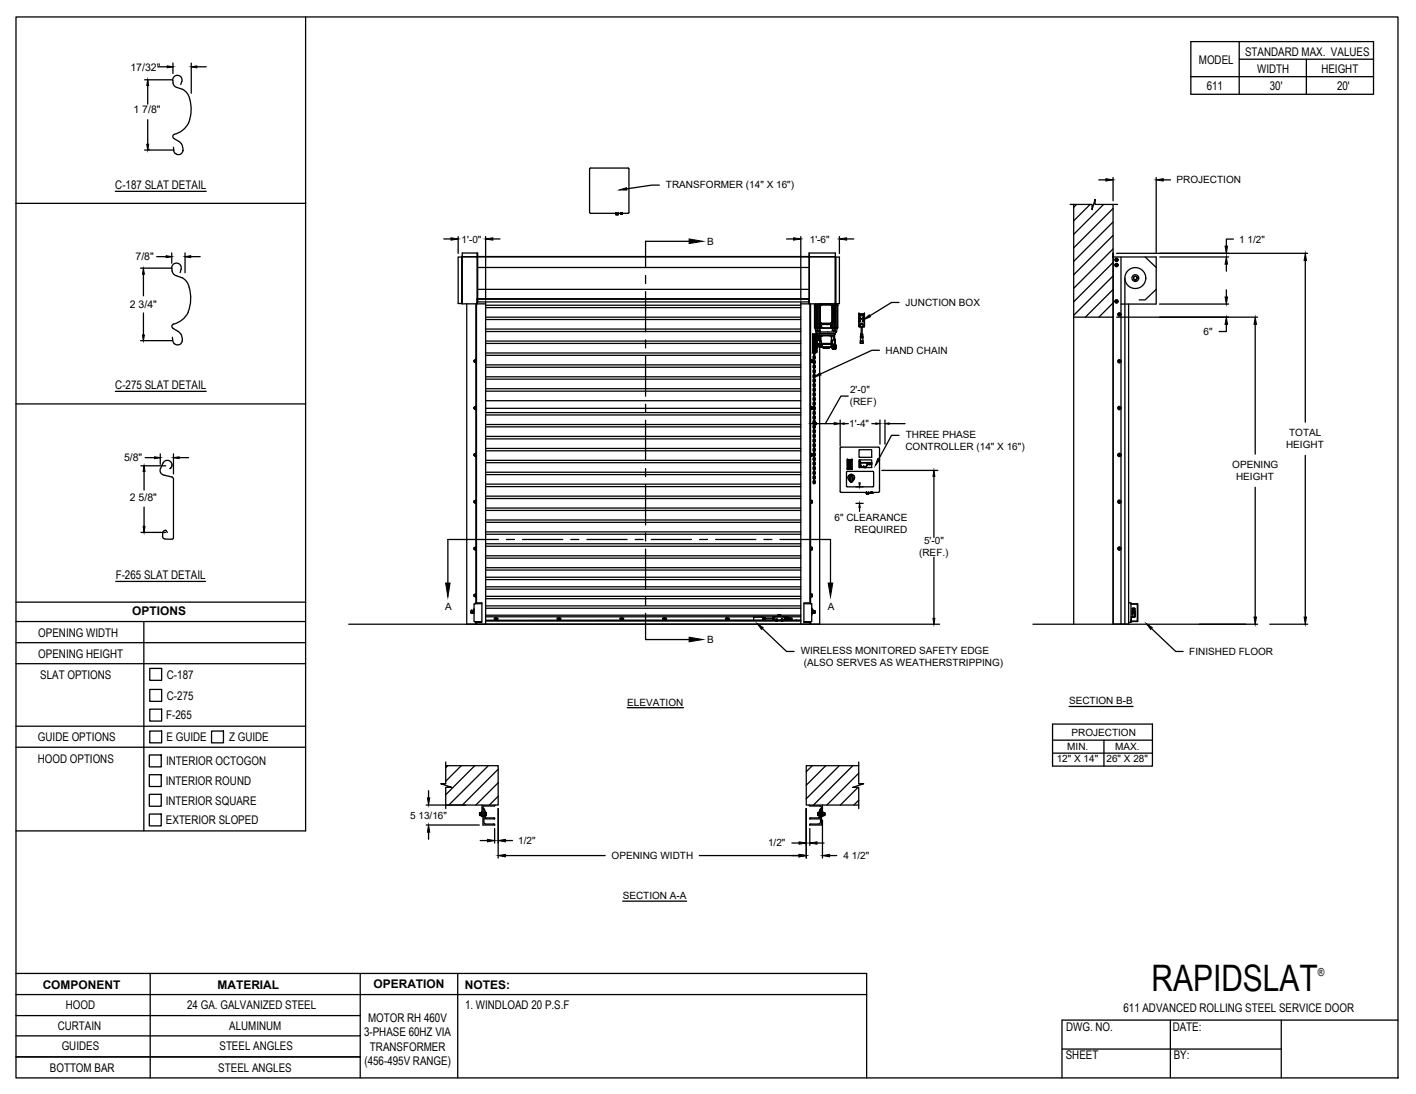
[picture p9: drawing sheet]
<svg xmlns="http://www.w3.org/2000/svg" width="279mm" height="216mm" viewBox="0 0 279 216" stroke-linecap="round" stroke-linejoin="round" font-family="sans-serif">
<!-- layer: MOTOR RH -->
<g fill="none" stroke="#000" stroke-width=".25">
<path d="M216.1 39.4h-.1M91.1 50.7v9.2M91.2 50.7h73.6M91.2 50.7v9.3M91.2 59.9l4.6 .1M91.2 50.7h.1M91.2 59.9v-10h2.9v10.1M91.2 50.7h-.8v9.2h.8M91.2 50.7h2.7M92.1 60v63.2M93.9 60v59M94 50.7h.1"/>
<path d="M94 60v59M94.1 59.1v.7M94.1 58.9h65.6M94.2 59.4h.1M94.2 59.2h.1M94.2 59.6h.1M94.2 58.9v1.1M94.3 50.7h-.4M94.3 49.9v9.7h65.3M94.3 59.1h65.3M94.3 50.6h65.3M94.3 52.8h65.3"/>
<path d="M94.3 57.1h65.3M95.8 59.6v63.6M116.3 41.9l.1-8.7h7.5l.2 .1v8.6M116.3 41.9l.2 .2h7.4l.2-.2M121.5 42.3h.1M121.5 42.2h.1M121.5 42.3h.5M121.5 42.1v.3h.5v-.3M121.5 42.2h.5M122 42.3h.1M122 42.2h.1M122 42.3h-.5h.5"/>
<path d="M122 42.2h-.5h.5M122.5 42.2h.1M122.5 42.2h.2M122.5 42.1v.2h.2v-.2M122.7 42.2h.1M122.7 42.2h-.2h.2M158 60h1.7M158 59.6v63.6M159.6 59.7h.1M159.6 50.7h.3M159.6 49.9v10.1M159.6 59.2h.1"/>
<path d="M159.6 59.3h.1M159.6 59.5h.1M159.7 59.8h.1M159.7 59.1h.1M159.7 59.1v.7M159.7 50.7v9.3h5.1M159.7 50.7v-.8h5.1v10.1M159.8 50.7h.1M159.8 60v59M159.9 60v59.1M159.9 50.7h4.9M160.9 60l-.1 .2"/>
<path d="M161.2 60v.2h.2l-.1 4.6h-.5M161.4 60v.2h.3M161.7 60v63.2M161.8 60h.1M161.9 60l-.3 .2M161.9 60h2.2M161.9 60h.1M163 60h.1M163.6 60h.1M164.1 60l.2 .2M164.3 60h.1M164.6 60v.2"/>
<path d="M164.8 60h.1M164.8 60v.2h-.5M164.9 59.9h.1M164.9 50.7h.7v9.2h-.8zM164.9 50.7v9.2M165.1 59.9l.1 .3M211.2 40.3h4.3v1.1l.6-2v.9h4.4M211.9 40.3v82.9M212.4 40.3l-.5 .6M215.1 40.3l-3.2 3.3M217.8 40.3l-5.9 5.9M219.6 50h.1"/>
<path d="M219.6 53.5h.1M219.6 50.8h.1M219.6 41.1l-7.7 7.8M219.6 43.8l-7.7 7.8M219.6 46.5l-7.7 7.7M219.6 49.1l-7.7 7.8M219.6 51.8l-7.7 7.8M219.6 54.5l-7.7 7.7M219.6 57.1l-5.4 5.5M219.6 59.8l-2.8 2.8M219.6 40.3v82.9M219.6 50.7h.1"/>
<path d="M219.7 50.7l-.1-.7v.8M219.7 50v.7M220.3 52.1l.2 .1zM220.3 52.5l.2-.1zM220.3 52.1l-.2 .1v.2l.2 .1M220.3 51.1l.2 .1zM220.3 51.5l.2-.1zM220.3 51.1l-.2 .1v.2l.2 .1M220.3 59.3l.2 .1zM220.3 59.7l.2-.1zM220.3 59.3l-.2 .1v.2l.2 .1M220.4 59.3l-.3 .1 .1 .3 .3-.1-.1-.3"/>
<path d="M220.4 52.1l-.3 .1 .1 .3 .3-.1-.1-.2M220.4 59.3h.1M220.4 51.1h.1M220.4 51.1l.1 .3-.3 .1-.1-.3 .3-.1M220.5 52.2h.1M220.5 52.2v.2v-.1M220.5 52.4h.1M220.5 51.2h.1M220.5 51.2v.2v-.1M220.5 51.4h.1M220.5 59.4h.1M220.5 59.4v.2v-.1"/>
<path d="M220.5 59.6h.1M221.2 50.7v72.4M222 54.9v68.3M224 55.2l.2-.1v.2l-.2 .1zM224.3 54.8a.35 .35 0 0 0-.6-.1 .35 .35 0 0 0 .3 .5M224.4 54.9l-.2 .3a.37 .37 0 0 0 .1-.6 .37 .37 0 0 0-.6 .1 .37 .37 0 0 0 .3 .5M224.4 54.8h.1M224.4 54.8v.1M224.4 54.9h.1M226 50.7l2.1 2.1M228.1 57.1l-2.1 2.1h-1.2M93.6 71.4h.1"/>
<path d="M93.6 71.5h.1M93.6 71v.5M93.8 71.4l-.2 .1M93.8 71.1h-.2v.3M93.8 71l.1 .1M93.9 71.4h.1M93.9 71.1l-.1 .4h-.2M93.9 71.1l-.3-.1v.4M93.9 71h.1M93.9 71.5h-.1M93.9 71.6h.1M95.8 62.6h62.2"/>
<path d="M95.8 79.1h62.2M95.8 76.7h62.2M95.8 77.2h62.2M95.8 74.4h62.2M95.8 74.8h62.2M95.8 72h62.2M95.8 72.5h62.2M95.8 69.7h62.2M95.8 70.1h62.2M95.8 67.3h62.2M95.8 67.8h62.2M95.8 64.9h62.2"/>
<path d="M95.8 65.4h62.2M95.8 63.1h62.2M95.8 60.2h62.2M95.8 60.7h62.2M159.9 71v.5M160 71.5h.1M160 69.7h-.1M160 71.4h.2v.1h-.2zM160 71.1v.3M160 71h.1M160.2 71h.1M160.2 71.1l.1 .3"/>
<path d="M160.2 71.1h-.2h.3M160.2 71v.5M160.3 71.1v.1M160.3 71.1v.3M160.3 71.4h.1M160.4 66h.1M160.4 67.8v1.7M160.4 66v1.8M160.4 67.8h.1M160.4 67.3v.3M160.4 68v-.2v.4M160.4 67.5v.3"/>
<path d="M160.4 66v3.5M160.4 66v3.4M160.4 67.9l.2 .2M160.4 67l.2 .2M160.4 72.5l.2 .2M160.4 73.4l.2 .2M160.4 79.8l.2 .2 .2-.2M160.4 69.4v.1M160.4 69.4h.1M160.4 66.1l.2 .4M160.4 66.1h.1M160.4 69.5l.2 .4"/>
<path d="M160.4 71.3l.2 .5M160.4 78.6l.2 .5M160.5 67.9l.1 .1M160.5 67h.1M160.5 72.5l.1 .1M160.5 73.4l.1 .1M160.5 79.8l.1 .1M160.5 69.3h.1M160.6 71.3v.4M160.6 78.6v.4M160.6 69.6h.2M160.6 66.5l-.2 .5"/>
<path d="M160.6 70.3v.4M160.6 69.4v.4M160.6 68.5v.4M160.6 67.5v.4M160.6 66.6v.4M160.6 71.2l-.1 .1M160.6 72.1v.4M160.6 73.1v.3M160.6 74v.4M160.6 74.9v.4M160.6 75.8v.4M160.6 76.7v.4"/>
<path d="M160.6 77.6v.4M160.6 78.5l-.1 .1M160.6 79.4v.4M160.6 68.4l-.2 .2 .2 .5M160.6 70.2l-.2 .5 .2 .2M160.6 69.3l-.2 .2M160.6 67.4l-.2 .5M160.6 71.1l-.2 .2M160.6 72l-.2 .5M160.6 72.9l-.2 .5M160.6 73.9l-.2 .4 .2 .2M160.6 74.8l-.2 .4 .2 .2"/>
<path d="M160.6 75.7l-.2 .4 .2 .2M160.6 76.6l-.2 .5 .2 .2M160.6 77.5l-.2 .5 .2 .2M160.6 78.4l-.2 .2M160.6 79.3l-.2 .5M160.6 69.8h.1M160.6 67h.1M160.6 66.4h.1M160.6 71.6h.1M160.6 74l.2 .1-.1 .3M160.6 78.9h.1M160.6 79.8h.1"/>
<path d="M160.6 69.1h.1M160.6 66.5h.1M160.6 69.1l-.1 .2M160.6 68.8l.1 .1-.1 .6zM160.6 67.9h.1l-.1 .7zM160.6 70.6l.1 .1-.1 .6zM160.6 72.5h.1l-.1 .7zM160.6 74.3l.1 .1-.1 .6zM160.6 75.2l.1 .1-.1 .6zM160.6 76.1l.1 .1-.1 .6zM160.6 77l.1 .1-.1 .6zM160.6 78h.1l-.1 .6z"/>
<path d="M160.6 66.4v.3l.1-.3M160.6 71.6v.6l.1-.6M160.6 74v-.6l.1 .6M160.6 78.9v.6l.1-.6M160.7 68.6v.2M160.7 66.7v.3M160.7 67.6v.3M160.7 68.4l.2 .2-.2 .5M160.7 70.2l.2 .2-.2 .5M160.7 69.3l.2 .4-.2 .2M160.7 67.4l.2 .5M160.7 66.5l.2 .5"/>
<path d="M160.7 71.1l.1 .2M160.7 72l.2 .5M160.7 72.9l.2 .5M160.7 73.9l.2 .2-.2 .4M160.7 74.8l.2 .2-.2 .4M160.7 75.7l.2 .2-.2 .4M160.7 76.6l.2 .2-.2 .5M160.7 77.5l.2 .2-.2 .5M160.7 78.4l.1 .2M160.7 79.3l.2 .5M160.7 70.3v.4M160.7 69.4l-.1 1v-.6"/>
<path d="M160.7 68.5v.4M160.7 67.5l.1 .4M160.7 66.6l.1 .4M160.7 71.2v.1M160.7 72.1l.1 .4M160.7 73.1l.1 .3M160.7 74.9v.4M160.7 75.8v.4M160.7 76.7v.4M160.7 77.6v.4M160.7 78.5v.1M160.7 79.4l.1 .4"/>
<path d="M160.7 66.5h.1M160.7 60.3h.2M160.7 60.3h.1M160.7 69h.1M160.7 67.9v.1M160.7 67l-.1 .6v-.6M160.7 72.5v.1M160.7 73.4v.1M160.7 79.8l-.1 .7v-.7M160.7 69.1h.1M160.7 69.1l.1 .2M160.8 69.3h.1"/>
<path d="M160.8 71.3l-.1 .4M160.8 78.6l-.1 .4M160.8 60.3v4.4M160.8 67.9l-.1 .2M160.8 67l-.1 .2M160.8 72.5l-.1 .2M160.8 73.4l-.1 .2M160.8 60.2h.4M160.8 60.2v4.6M160.8 64.8l.2 .7M160.9 69.4h.1M160.9 66.1h.1"/>
<path d="M160.9 66.1l-.2 .4M160.9 71.3l-.2 .5M160.9 78.6l-.2 .5M160.9 68.1h.1M160.9 68.3h.1M160.9 69.2h.1M160.9 60.3h.1M160.9 69.6h.2M160.9 66.1v3.3M161 66.1v3.2M161 65.5h4.1M161 66.1v.2"/>
<path d="M161 66.2v.1M161 66.1l.1 .2M161 66.2v1.6M161 67.8v1.5M161 66.2h.1M161 67.8h.1M161 65.5l.2 .3M161 66.6h.1M161 68.9h.1M161 67.6h.1M161 68.1h.1M161 66.2v.4"/>
<path d="M161 68.9v.4M161 66.3l-.1-.2v3.3M161 66.3h.1M161 66.3v3M161 69.3h.1M161 69.2v.2M161 66.2v3M161 67.9v.1M161 67.2v-.1v.2M161 68.5v.3v-.2M161 66.9v-.3v.3M161 69.3l-.1 .1"/>
<path d="M161 68.8v.1M161 68.6v.3M161 69.2l.1 .2h-.1M161.1 66.3h.1v2.9h-.1zM161.1 68.1l-.1 1.1M161.1 67.8l-.1 1.4M161.1 67.4l-.1-1.1 .1 1.5M161.1 65.9l.1 .4M161.1 65.9l-.7 .1M161.1 65.9l.1 .3M161.1 60.3v4.4M161.2 64.8h.5h-.3v.5h-.2z"/>
<path d="M161.2 69.2l-.1 .4M161.2 69.3l-.1 .3M161.2 66.7h.1M161.2 68.7h.1M161.2 68.4h.1M161.2 67.1v1.3M161.2 67.1h.1M161.2 67l.1 1.5M161.2 68.5h.8M161.2 66.7v.4M161.2 68.4v.3M161.2 65.8h3.6"/>
<path d="M161.2 65.8v.1h3.6v-.1M161.2 65.3h.1M161.3 68.3h.1M161.3 67.2h.1M161.3 65.3h.2M161.3 65.3h.1M161.3 67.1v1.1M161.3 67.1l.6 .1M161.3 67.1h.1M161.3 60.3h-.6v4.4h.6M161.3 68h.8M161.3 68.1h.1"/>
<path d="M161.3 65.9v1M161.4 65.3v.1M161.4 68.1h.1M161.4 68.2h.1M161.4 68.2l-.1 .3M161.4 68.1v.1M161.4 66.3h.5M161.4 60.3v4.4M161.4 68.2h.7M161.4 68.2l.1 .1M161.4 68.2h-.1M161.4 68.1l.1 .2"/>
<path d="M161.5 68h-.1v.1M161.5 68.3h.6M161.5 64.7h3M161.5 68v.2M161.5 60.2v.1M161.5 68l-.1 .1M161.5 67.9h.6M161.5 66.2v.9h-.2M161.5 67.2h.4M161.5 65.3h.1M161.6 60.3h.1M161.6 64.6h.1"/>
<path d="M161.6 60.3h-.2v4.4l.2-.1M161.6 63.8l.3 .2M161.7 60.2h.1M161.7 60.3l-.1 4.4 .3-.1M161.7 63.8h.1M161.7 63.9v.8M161.7 64.8l.1 .5h-.6M161.7 60.2v3.6M161.8 63.6l.1 .1zM161.8 60.1h2.5v3.8h-2.6zM161.9 60.3l-.1 3.3 .3 .2M161.9 66.3h.1"/>
<path d="M161.9 60.4l.2-.2h1.9l.1 .2v3.2l-.1 .2h-1.9l-.2-.2zM161.9 60.3l-.1 .1h.1M161.9 63.7l.2 .2-.2-.1M161.9 63.9h2.2M161.9 60.3v.1M161.9 66.2v.1M161.9 66.3h.3M161.9 64.6h.1M161.9 64v.7h.1v-.7M161.9 66.3v.9M161.9 66.3h.2M161.9 67.2l.2 .6"/>
<path d="M161.9 60.2v.1M162 60.1l.1 .1zM162 68.5h.1M162.1 68.5h.1M162 64.6h.1M162 68.5h2M162.1 68h.1M162.1 67.8v.1M162.1 67.9h.1M162.1 68l.1 .2-.1 .1M162.1 67.9v.1M162.1 68.2v.1"/>
<path d="M162.1 60.1l-.2 .2M162.1 67.8h1.9v.1h-1.9zM162.1 68.3l-.1 .2M162.1 60.1h1.9M162.1 63.9h1.9M162.1 66.3h.1M162.1 68.3h.1M162.1 67.9a.25 .25 0 0 1 .1 .3 .25 .25 0 0 1-.1 .2l-.1 .1M162.1 64v.7h1.8v-.7M162.2 64h.6M162.2 66.3h-.1M162.2 66.3h1.6"/>
<path d="M162.2 66.2v.1M162.4 68.5v.1M162.5 68.7h1.1M162.5 68.7l-.1-.2h1.2v.2M162.9 64h.8M163.6 68.7h.1M163.6 68.5v.1M163.8 66.3h.1M163.8 66.2v.1M163.8 66.3h.4M163.9 64.6h.1M163.9 66.3h.2"/>
<path d="M163.9 66.3h.1M163.9 60.1l.3 .3M164 60.1l.1 .1M164 60.1h.1M164 68.4v.1h-2M164 67.3h.1M164 68.4h.1M164 67.2l.2 .1v.6M164.1 66.3v1.5M164.1 67.9l-.1 .5M164.1 67.8h.1M164.1 67.3v.5z"/>
<path d="M164.1 68.4h.1M164.1 68.4v.2M164.1 60.2v.1M164.1 63.8h-.1M164.1 68.6h.4M164.1 66.3h.1M164.1 66.3v.9l.5-.1v-.1M164.1 67.3h.1M164.1 67.3v1.1M164.1 68.4v-.6v.8M164.1 64.6l1.2 .1v-4.4h-.4v4.4M164.1 68.3v.1"/>
<path d="M164.1 68.2h.1M164.1 68.6l.2 .1M164.1 67.3v.6h.6M164.1 68.2v.2M164.1 60.3l.2 .1M164.1 63.6v.1l.2-.1M164.1 63.7v.1M164.1 60.3v.1M164.1 67.9v.1M164.1 60.4h.2M164.1 63.6h.2M164.2 66.3h-.1"/>
<path d="M164.2 67.9v.4h.3M164.2 66.2v.1M164.2 68.2h.3M164.2 66.3h.4M164.2 68.8h.1M164.2 63.6l-.3 .2M164.2 60.4v3.2M164.2 68.7l.2-.1v.2zM164.2 68.6l.2 .2M164.3 68.7h.1M164.3 60.4v3.2M164.3 64.8h.5v.5h-.6z"/>
<path d="M164.3 63.9v.8M164.3 61.4l.1 .9M164.3 62.4v.5M164.3 60.5v.7M164.3 63.1v.5M164.3 68.8h.5M164.3 68.8h.1M164.3 60.2v3.6l-.2 .2v.7h-.1v-.7M164.3 60.3l.1 .9M164.3 62.2h.1M164.3 68.8h.3M164.4 68.6h.1"/>
<path d="M164.4 68.8h.1M164.4 62.2h.1M164.4 61.2v1M164.4 62.8v.8M164.4 63.5v1.1M164.4 60.3h.1M164.4 60.3h.3v4.4M164.4 68.6l.4 .1M164.4 62.2v.2M164.5 68.8h.1M164.5 68v.4zM164.5 68.4v.3z"/>
<path d="M164.5 68.8h.1h-.1M164.5 68.8h.1zM164.5 65.3h.1M164.5 68h.1M164.5 65.3h.2M164.5 66.2v.9M164.5 68.6v.1M164.5 68v.6M164.5 68v.2M164.5 68.6h.1M164.5 68.2v.2M164.5 60.2v.1"/>
<path d="M164.5 68.5v.1M164.5 68.2h.2M164.5 68.6h.2M164.5 68.5h.1M164.6 68.8h.1M164.6 68.6h.1M164.6 68.5h.1M164.6 68.8h-.1M164.6 60.3v4.4M164.6 68.5l-.1 .1M164.6 68.5v-.2v.3M164.6 68.5v.1"/>
<path d="M164.7 68.6h.1M164.6 67v-.8h-3.2l-.1 .9M164.6 67h.1M164.6 64.8v.5M164.7 68.2v.5zM164.7 68.2l.1-.2v.3M164.7 67v1M164.7 68h-.6v.2M164.7 68.3h-.2v.3M164.7 66h.1M164.7 67h.1M164.7 65.3v.1"/>
<path d="M164.7 68.8h.1M164.7 68.8h.1h-.1M164.7 68.8h.1zM164.7 66.9l-.1 .1M164.7 66.1v-.2v1M164.7 60.2v4.6h.5M164.7 65.3h.1M164.7 60.3h.6M164.8 67v1.3M164.8 68.8h.1M164.8 65.3h.1M164.8 65.3h-.1"/>
<path d="M164.8 67v1M164.8 68.3v.4M164.8 68.3v.1M164.8 68.2l.2 .1zM164.8 68.4l.2 .1h-.2zM164.8 68.4l.2 .3M164.8 68.5v.1M164.8 68.6v.1M164.8 68.6h.1M164.8 68.1h.1M164.8 68.6v.2l.2-.1-.2-.1M164.8 68.4h.1"/>
<path d="M164.8 68.3v.3M164.8 60.2h.4M164.8 68.2h.1M164.8 68.3h.1M164.8 68.3h.2M164.8 68.2v.1M164.8 68.4h-.1M164.9 68.3l.1 .1M164.9 68.1l-.1 .1M164.9 68.2h.1M164.9 68.7l-.5 .1M164.9 68.4h.1"/>
<path d="M164.9 68.4l.1 .2-.1 .1M165 68.7h.1M165 68.7h-.1M165 68.8h-.1M165 68.2h-.1M165.1 65.5l-.3 .3M165.2 60.2h.1M165.2 60.2v.1M165.2 60.3v4.5l-.1 .7M165.2 60.3h.1M165.3 60.3h.1M169.5 62h.1"/>
<path d="M169.5 62v2.4M169.5 62h1.1M169.5 64.3h.1M169.5 64.3h.3M169.6 64.3l.2 .2M169.6 64.4h.1M169.6 63.4h.1M169.6 63.3h.1M169.6 62.8h.1M169.6 62.2h.1M169.6 62.3h.1M169.7 63.4h.1"/>
<path d="M169.7 62.3h.1M169.7 64.3v.2M169.7 63.3h.1M169.7 62.8h.1M169.7 62.2h.1M169.8 67.7h.1M169.8 67.7h.5M169.8 67.4h.5M169.8 67.4h.1M169.8 64.5h.1M169.8 64.3v.2h.5M169.8 64h.1"/>
<path d="M169.8 64h.5M169.8 64v.3M169.8 67.4v.3M169.8 66.4v.2M169.8 67.3h.5M169.8 67.3h.1M169.8 66.4h.1M169.8 66.7h.5M169.8 66.7h.1M169.8 66.7v.6M169.8 67.3v.1M169.8 66.1h.4"/>
<path d="M169.8 66.1v.3M169.8 66.1h.1M169.9 64.5h.1M169.9 64.5v1.6M169.9 63.8l-.1 .2M169.9 63.8h.2M170.1 63.8l.2 .2M170.1 64.5v1.6M170.2 64.5h-.3M170.2 66.1h.1M170.2 66.1l.1 .3h-.5M170.3 66.4v.2"/>
<path d="M170.3 67.3v.4M170.3 66.7v.6M170.3 67.7h.1M170.3 64v.3h.3M170.3 62.2h.1M170.3 64.3v.2M170.3 62.2l.1 .1zM170.3 63.4h.1M170.3 63.3h.1M170.3 62.8h.1M170.3 62.3h.1M170.3 64.4h.2"/>
<path d="M170.4 63.4h.1M170.4 62.8h.1M170.4 62.3h.1M170.4 63.3h.1M170.4 62.2h.1M170.5 64.3v.2M170.6 62h.1M170.6 64.3h.1M170.6 62v2.3M170.6 62v2.5M170.6 64.4l-.3 .1M211.9 62.6h7.7"/>
<path d="M219.6 62.4l-.1 .2M220.9 71.1l.2 .1zM220.9 71.5l.2-.1zM220.9 71.1l-.2 .1v.2l.2 .1M221.1 71.2v.2v-.1M221.2 60h6.9M222.7 60v63.1h-3.1v-72.4h8.5v9.3M93.6 99.1h.1M93.6 89.9h.1M93.6 80.6h.1M93.6 99.1v-.2l.2-.1 .1 .4M93.6 80.6v-.2l.2-.1 .1 .4"/>
<path d="M93.6 80.3v.4M93.6 98.8v.4M93.6 90h.1M93.6 89.5v.5M93.6 98.8h.1M93.6 80.3h.1M93.8 99.1l-.2 .1M93.8 98.9h-.2v.2M93.8 89.9l-.2 .1M93.8 89.6h-.2v.3M93.8 80.6l-.2 .1M93.8 80.4h-.2v.2"/>
<path d="M93.8 98.8h.1M93.8 89.5l.1 .1M93.8 80.3h.1M93.9 99.1h.1M93.9 99.2h-.3M93.9 89.9h.1M93.9 89.6l-.1 .4h-.2M93.9 89.6l-.3-.1v.4M93.9 80.6h.1M93.9 80.7h-.3M93.9 98.7h.1M93.9 80.2h.1"/>
<path d="M93.9 89.5h.1M93.9 99.2h-.1M93.9 99.3h.1M93.9 90h-.1M93.9 90.1h.1M93.9 80.7h-.1M93.9 80.8h.1M95.8 97.9h62.2M95.8 98.4h62.2M95.8 95.5h62.2M95.8 96h62.2M95.8 93.2h62.2"/>
<path d="M95.8 93.7h62.2M95.8 90.8h62.2M95.8 91.3h62.2M95.8 88.5h62.2M95.8 89h62.2M95.8 86.1h62.2M95.8 86.6h62.2M95.8 83.8h62.2M95.8 84.2h62.2M95.8 81.4h62.2M95.8 81.9h62.2M95.8 80.6h62.2"/>
<path d="M159.9 98.7v.6M159.9 80.2v.6M159.9 89.5v.5M160 99.2v.1M160 80.7v.1M160 90h.1M160 98.9h.2v.2h-.2zM160 98.9v-.2h.2l.1 .2M160 99.1v.2M160 80.6h.2v.2h-.2zM160 80.2h.2v.2h-.2zM160 80.4v.2"/>
<path d="M160 89.6v.3M160 98.7v.1M160 80.2v.1M160 89.5h.1M160.2 99.1v.2h-.2M160.2 80.4l.1 .2M160.2 98.7v.5M160.2 80.2v.5M160.2 89.5v.5M160.2 90h-.2M160.2 99.1h.1M160.2 80.4h.1"/>
<path d="M160.2 99.2v.1M160.2 80.7v.1M160.2 90h.1M160.3 89.6h-.3l.2-.1v.5M160.3 89.9h-.3v.1M160.3 89.6v.1M160.3 98.9h.1M160.3 80.4h.1M160.3 80.4v.2M160.3 89.6v.3M160.3 98.9v.2M160.3 89.9h.1"/>
<path d="M160.3 99.1h.1M160.3 80.6h.1M160.4 80.7l.2 .2M160.4 87.1l.2 .2M160.4 88.9l.2 .2M160.4 90.7l.2 .2M160.4 91.6l.2 .2M160.4 87.7l.2 .5M160.5 80.7l.1 .1M160.5 87.1l.1 .1M160.5 88.9l.1 .1M160.5 90.7l.1 .1"/>
<path d="M160.5 91.6l.1 .1M160.6 87.7v.4M160.6 80.4v.3M160.6 81.3v.4M160.6 82.2v.4M160.6 83.1v.4M160.6 84v.4M160.6 84.9v.4M160.6 85.8v.4M160.6 86.7v.4M160.6 87.6l-.1 .1M160.6 88.6v.3"/>
<path d="M160.6 89.5v.4M160.6 90.4v.3M160.6 91.3v.3M160.6 92.2v.4M160.6 93.1v.4M160.6 94v.4M160.6 94.9v.5l.1-.5M160.6 80.3l-.2 .4M160.6 81.2l-.2 .4 .2 .2M160.6 82.1l-.2 .4 .2 .2M160.6 83l-.2 .4 .2 .2M160.6 83.9l-.2 .4 .2 .2"/>
<path d="M160.6 84.8l-.2 .4 .2 .2M160.6 85.7l-.2 .5 .2 .2 .2-.2 .1-.3-.2-.2M160.6 86.6l-.2 .5M160.6 87.5l-.2 .2M160.6 88.4l-.2 .5M160.6 89.4l-.2 .4 .2 .2M160.6 90.3l-.2 .4M160.6 91.2l-.2 .4M160.6 92.1l-.2 .4 .2 .2 .2-.2 .1-.2-.2-.2M160.6 93l-.2 .5 .2 .2M160.6 93.9l-.2 .5 .2 .2M160.6 94.8l-.2 .5 .2 .2 .2-.2 .1-.3-.2-.2"/>
<path d="M160.6 81.3l.2 .1-.1 .3M160.6 86.2h.1M160.6 88h.1M160.6 89.5l.2 .1-.1 .3M160.6 91.3h.1M160.6 90.7h.1M160.6 81.6l.1 .1-.1 .6zM160.6 82.5l.1 .1-.1 .6zM160.6 83.4l.1 .1-.1 .6zM160.6 84.3l.1 .1-.1 .6zM160.6 85.2l.1 .1-.1 .6zM160.6 87.1h.1l-.1 .6z"/>
<path d="M160.6 89.8l.1 .1-.1 .6zM160.6 91.6l.1 .1-.1 .6zM160.6 93.4l.1 .1-.1 .6zM160.6 94.4h.1l-.1 .6zM160.6 81.3v-.6l.1 .6M160.6 89.5v-.6l.1 .6M160.6 90.7v.6M160.6 82.7h.1M160.7 92.6l-.1 .5h.1M160.7 80.3l.2 .4M160.7 81.2l.2 .2-.2 .4M160.7 82.1l.2 .2-.2 .4"/>
<path d="M160.7 83l.2 .2-.2 .4M160.7 83.9l.2 .2-.2 .4M160.7 84.8l.2 .2-.2 .4M160.7 86.6l.2 .5M160.7 87.5l.1 .2M160.7 88.4l.2 .5M160.7 89.4l.2 .2-.2 .4M160.7 90.3l.2 .4M160.7 91.2l.2 .4M160.7 93l.2 .2-.2 .5M160.7 93.9l.2 .2-.2 .5M160.7 80.4l.1 .3"/>
<path d="M160.7 82.2v.4M160.7 83.1v.4M160.7 84v.4M160.7 84.9v.4M160.7 85.8l-.1 1v-.6M160.7 86.7l.1 .4M160.7 87.6v.1M160.7 88.6l.1 .3M160.7 90.4l.1 .3M160.7 91.3l.1 .3M160.7 92.2v.4M160.7 93.1v.4"/>
<path d="M160.7 94v.4M160.7 90.7v.6M160.7 92.6v.6M160.7 80.7v.1M160.7 87.1v.1M160.7 88.9v.1M160.7 90.7v.1M160.7 91.6v.1M160.8 87.7l-.2 .9v-.6M160.8 80.7l-.1 .2M160.8 87.1l-.1 .2M160.8 88.9l-.1 .2"/>
<path d="M160.8 90.7l-.1 .2M160.8 91.6l-.1 .2M160.9 87.7l-.2 .5M166 88.2l-.2 .2v8.6l.2 .2M166 88.2l7.5 .1v8.7l-.2 .2h-7.3M167 95.9l.2 .2M167.2 90.7v1.9h.9M167.2 96.1h5.1M167.2 92.6h.1M167.2 90.7h.1M167.6 91h.1M167.6 91.7h.1"/>
<path d="M167.6 92.3h.1M167.6 92.2v.1M167.6 92.2h.1M167.6 91.1h.1M167.6 94.8l.4 .4M167.7 91.7h.1M167.7 92.3h.1M167.6 94.8a.65 .65 0 0 1-.1-.9 .65 .65 0 0 1 1 0 .65 .65 0 0 1-.2 .9M167.7 91h.1M167.7 94.8l.3 .3M167.7 94.4v.4M167.7 91.1h.1"/>
<path d="M167.7 91.6v.1M167.7 91.6h.1M167.7 92.2v.1M167.7 91v.1M167.8 91.1h.1M167.8 91h.1M167.8 92.3h.1M167.8 91v.1M167.8 92.2v.1M167.8 92.2l-.1 .1M167.8 92.3h-.1M167.8 94l-.2 .4"/>
<path d="M167.8 93.8h.3M167.8 94h.3M167.8 94l-.1 .4M167.8 94h.1M167.8 94h.3v1h-.3zM167.8 93.9v.1M167.9 94h.2M168 95.1v.1M168.1 90.7h.1M168.1 90.7h-.9M168.1 92.6h.1M168.1 90.7v1.9"/>
<path d="M168.1 94l.2 .4M168.1 94l.1 .4M168.1 94h.1M168.1 93.9v.1M168.3 94.8l-.3 .3M168.3 94.4v.4M168.3 94.4h.1M168.3 94.8l-.3 .4M169.5 88.8h2.5v1.5h-2.5zM169.5 90.8h2.5v1.5h-2.5zM169.6 90.8v1.5M169.6 90.8v1.5v-1.5"/>
<path d="M169.6 91.1h.1M169.6 92h.1M169.6 92h.2M169.6 91.3h2.4M169.8 91.1h-.2h.2M169.8 92h-.2h.2M169.8 91.1h.1M169.8 92h.1M169.8 91.1h-.2M169.8 92l-.2 .1M169.8 91.4h1.3l-.1 .8h-1.1zM169.9 92.2h.1"/>
<path d="M170.3 92.2h.1M170.4 92.2h.1M170.5 92.3h.1M170.5 92.3h.4M170.5 92.2h.4h-.4M170.5 92.2h.1M170.6 92.3h.1M170.7 92.3h.1M170.7 92.2h.1M170.8 92.3h.1M170.8 92.2h.1M170.9 92.2h.1"/>
<path d="M170.9 92.3h.1M171 97.4h.1M171 97.3h.1M171 97.3h.4M171 97.2v.3h.4v-.3M171 97.4h.4M171.4 97.4h.1M171.4 97.3h.1M171.4 97.4h-.4h.4M171.4 97.3h-.4h.4M171.4 97.3v.1M171.5 91.6l.1 .1z"/>
<path d="M171.8 91.6l.1 .1zM171.9 91.4h.1M171.9 97.3h.1M171.9 97.3h.3M171.9 97.2v.2h.2v-.2M172 91.4h.1M172 91.4h-.2h.2M172.1 97.3h.1M172.1 97.3h-.2h.3M172.2 93l.2 .2M172.3 93l-5.2 .1-.1 2.8M172.4 95.9l-.2 .2"/>
<path d="M172.4 93.2v2.7M220.9 89.6l.2 .1zM220.9 90l.2-.1zM220.9 89.6l-.2 .1v.2l.2 .1M220.9 98.8l.2 .1zM220.9 99.3l.2-.2zM220.9 98.8l-.2 .1v.2l.2 .2M220.9 80.3l.2 .1zM220.9 80.8l.2-.1zM220.9 80.3l-.2 .1v.3l.2 .1M221.1 89.7v.2v-.1M221.1 98.9v.2v-.1"/>
<path d="M221.1 80.4v.3v-.2M93.6 117.6h.1M93.6 108.4h.1M93.6 117.6v-.2l.2-.1 .1 .4M93.6 117.3v.4M93.6 108.5h.1M93.6 117.3h.1M93.6 108v.5M93.8 119.1v-.1h1.3v3.8h-1.3v-.1M93.8 117.6l-.2 .1M93.8 117.4h-.2v.2M93.8 108.4l-.2 .1"/>
<path d="M93.8 108.1h-.2v.3M93.8 117.3h.1M93.8 108l.1 .1M93.9 117.6h.1M93.9 117.7h-.3M93.9 108.4h.1M93.9 108.1l-.1 .4h-.2M93.9 108.1l-.3-.1v.4M93.9 108h.1M93.9 117.2h.1M93.9 117.7h-.1M93.9 117.8h.1"/>
<path d="M93.9 108.5h-.1M93.9 108.6h.1M95.1 119.1h-1.6v3.6h1.6M95.8 119.6h62.2M95.8 117.7h62.2M95.8 118.2h62.2M95.8 115.8h62.2M95.8 116.3h62.2M95.8 113.9h62.2M95.8 114.4h62.2M95.8 112h62.2M95.8 112.5h62.2"/>
<path d="M95.8 109.7h62.2M95.8 110.2h62.2M95.8 107.3h62.2M95.8 107.8h62.2M95.8 105h62.2M95.8 105.4h62.2M95.8 102.6h62.2M95.8 103.1h62.2M95.8 100.3h62.2M95.8 100.7h62.2M158.6 119.1h1.6v3.6h-1.6M159.9 119h-1.3v3.8h1.3"/>
<path d="M159.9 108v.5M159.9 117.2v.6M160 117.7v.1M160 108.5h.1M160 117.6h.2v.2h-.2zM160 117.4v.2M160 108h.2v.1h-.2zM160 108.1v.3M160 117.2v.1M160 108h.1M160.2 108.1v.4M160.2 117.2v.1"/>
<path d="M160.2 108v.5M160.2 117.3l.1 .3M160.2 117.3h-.2l.3 .1M160.2 108.5h-.2M160.2 108.1h.1M160.2 117.7v.1M160.2 108.5h.1M160.2 117.3v.4M160.3 108.4h-.3v.1M160.3 117.4h.1M160.3 108.1v.1M160.3 108.1v.3"/>
<path d="M160.3 117.4v.2M160.3 117.6h.1M160.3 108.4h.1M220.9 108l.2 .2zM220.9 108.5l.2-.1zM220.9 108l-.2 .2v.2l.2 .1M221.1 108.2v.2v-.1M222.7 119h.5v3.8h-.5M223.2 119.1h1.3v3.6h-1.3M223.2 119.2h1.2v3.4h-1.2M68.8 123.2h116.6M93 120.5v.5"/>
<path d="M93 121h.1M93 120.5h.1M93 120.8h.2M93 120.5h.2v.5h-.2M93.2 120.6h.1M93.2 120.9h.1M93.3 120.7v.2M93.3 120.8v.1M93.3 120.6v.2M93.3 120.6v.3M93.3 120.6h.1M93.3 120.9h.1"/>
<path d="M93.3 120.6v.2h.2M93.5 121h.1M93.5 120.4v.6h-.2v-.5l.2 .1M93.5 120.4h.1M93.5 120.5v.1M93.5 120.2v.8M93.9 122.8v.4M94 122.8v.4M95.8 121.7h62.2M95.8 122.5h62.2M95.8 121.4h62.2M95.8 120h62.2"/>
<path d="M97.6 122.2h.1M97.7 122l-.2 .1 .1 .1M97.7 122l.3 .1-.1 .2-.2-.2zM98 122l.3 .1-.3 .1M110.1 122l-.2 .1 .1 .1M110.2 122l.2 .1-.1 .2h-.1zM110.4 122h.2M110.4 122.2h.2M110.6 122l.1 .1-.1 .1M122.4 122.2h.1M122.5 122l-.2 .1 .1 .1M122.6 122l.2 .1-.1 .2-.2-.2z"/>
<path d="M122.8 122h.2M122.8 122.2h.2M122.9 122l.2 .1-.2 .1M130.9 122.2h.1M130.9 122l-.2 .1 .2 .1M131 122l.3 .1-.1 .2h-.2zM131.2 122l.3 .1-.2 .1M143.3 122l-.1 .1 .1 .1M143.3 122h.1M143.3 122.2h.1M143.4 122l.2 .1v.2l-.3-.2zM143.6 122l.3 .1-.2 .1"/>
<path d="M148.7 122.4v-.6h1.8v.6M150.5 122.2h.1M150.5 121.9h.1M150.5 122h.1M150.5 122.1h.1M150.5 121.9v.3M150.6 121.9v.3M150.7 122.1h.1M150.7 122h.1M150.7 122v.2v-.2M150.7 122v.2M150.7 122h.2"/>
<path d="M150.7 122.1h.2M150.7 122l.2 .2h-.2M150.8 122v.2M150.9 122.1h.1M150.9 122h.1M151 122l-.1 .1v-.1l.1 .1v-.1M151 122h1.5M151 122.1h1.5M152.5 122.2h.1M152.5 121.9h.1M152.6 122.3h.2M152.7 121.9l.3-.2a.33 .33 0 0 0-.3 .3 .33 .33 0 0 0 .3 .4 .33 .33 0 0 1-.3-.2 .33 .33 0 0 1 0-.3z"/>
<path d="M152.8 121.8h-.2v.5M153.1 121.7h1.4a.33 .33 0 0 1 .3 .3 .33 .33 0 0 1-.3 .4M153.1 122.4h.3M153.1 122.5h.1M153.1 122.2h.1M153.1 122.6h.2M153.1 122.2h.2M153.2 122.2l.1 .1M153.2 122.5h.1M153.3 122.5h.1M153.3 122.3l-.2-.1 .1 .2M153.3 122.2h.1"/>
<path d="M153.3 122.5h-.2l.1 .1M153.3 122.3h.1M153.3 122.6h.1M153.6 121.3l-.2 .4M154 121.3h-.4M154 121.6l.1 .1M154.1 121.3v.3M154.2 122.5h.1M154.2 122.2h.2l-.1 .1zM154.2 122.2h.1M154.2 122.6h.2M154.2 122.2h.2"/>
<path d="M154.3 122.3v.1M154.3 122.3h.1M154.3 122.5h.1M154.4 122.2v.1M154.4 122.5h.1M154.4 122.2h.1M154.4 122.5h-.2l.1 .1M154.4 122.3l-.2 .1M154.4 122.3v.1M154.4 122.6h.1M154.7 122.3h.3M154.7 121.8h.3"/>
<path d="M155 121.8v.5M155 121.9h.1M155.1 121.8h.1M155.1 122.3h.1M155.1 121.8v.5M155.1 121.8h.1v.5h-.1zM155.1 122h.1M155.2 122.2h.1M155.2 121.9h.1M155.2 121.9v.3zM155.2 121.9v.1M155.2 121.9v.3"/>
<path d="M155.2 122v.2M155.3 122l-.1 .2M155.3 121.9h.1M155.3 122v.2M155.3 121.9v.1M155.3 122h.3M155.5 121.8l.1 .5M155.5 122.3h.1M155.5 121.8h.1M155.5 121.8l.1 .1M155.6 121.9l-.3-.1v.5h.2M155.6 121.9l-.1 .4"/>
<path d="M155.7 122l-.2 .1 .2 .1M155.8 122l.2 .1v.2l-.3-.2zM156 122h.2M156.1 122.2h.1M156.2 122l.1 .1-.1 .1M157.1 122.3v.2M158 122.4h-62.2M159.8 122.8v.4M159.9 122.7v.5M160.2 120.9v.5M160.2 120.2h.1M160.2 120.4h.1"/>
<path d="M160.2 120.1v.1M160.2 121.4h.1M160.2 120.2v.5M160.2 120.6v.1M160.2 120.2h.1v.8h-.1M160.3 120.5l-.1 .1M160.3 120.6h.1M160.3 121h.1M160.3 120.4l.1 .1M160.3 120.5h.1v.5h-.1zM160.3 120.8h.1M160.4 120.6h.1"/>
<path d="M160.4 120.8l.1 .1M160.4 120.6v.1M160.4 120.6v.2M160.4 120.7v.2M160.4 120.7v.1M160.5 120.8l-.1 .1M160.5 120.6h.1M160.5 120.6l-.1 .1M160.5 120.8v.1M160.5 120.6v.2M160.5 120.9h.1M160.5 120.6v.3z"/>
<path d="M160.5 120.5h.2v.5h-.2zM160.5 120.8h.3M160.7 121h.1M160.7 120.5l.1 .1M160.8 120.5l.1 .1-.1 .4M203.8 123.2h42M223.2 122.5h.1M223.2 121.7h.7M223.2 121.9l-.1 .6M223.3 121.8l-.1 .1M223.4 121.8h.4M223.4 121.2v.1"/>
<path d="M223.4 120.2h.5M223.4 120.1h.5M223.4 120.1v.6M223.4 120.1v.3h.5v-.3M223.4 120.8l.1 .2M223.5 120.9l-.1 .5M223.5 120.4v.2M223.5 120.9l-.1-.1v.6h.5v-.3h-.4M223.5 120.2l-.1 .5M223.5 120.1h.3M223.5 121h.3l.1-.2v1M223.5 120.5l-.1 .3"/>
<path d="M223.6 121h-.1M223.6 121h.1M223.6 120.5v-.3h.2l.1 .4M223.6 120.5h.1M223.6 120.9h.1M223.7 120.2l.1 .3M223.8 120.5l-.2 .1M223.8 120.5l.1 .3M223.8 120.5v.1M223.8 120.6l.1 .1M223.9 120.9v.2M223.9 121.7h-.5"/>
<path d="M223.9 121.7h.1M223.9 120.4h.1M223.9 121.7l-.1 .1M223.9 120.5v1.2M223.9 120.1v.6M223.9 120.8l-.1 .2M224 121.2h.1M224 121.3h.1M224 121.2v.1M87.4 154.7l-.1 .1M87.9 151.1h10.4v7.8h-10.4M87.9 150.4v4.3h-.9l2.1 .7h-1.2v4.2"/>
<path d="M88.3 151.1l-.4 .4M91 151.1l-3.1 3.1M93.7 151.1l-5.8 5.7M95.1 158.9v2.2M95.3 159.6l.2 .2M95.3 159.6h.1M95.3 159.3v3.5h2.3M95.5 159.7l.2 .2v1.3M95.5 159.7h.1M95.5 159.7v2.6M95.6 159l-.3 .3M95.6 159.1h1.9"/>
<path d="M96.4 151.1l-7.8 7.8M97.7 158.9l-.2 .1M98.3 151.8l-7.1 7.1M98.3 154.5l-4.4 4.4M98.3 157.1l-1.7 1.8M159.6 158.9l.2 .1M159.8 159.1h2M160.3 151.1l-1.2 1.2M161.8 159l.3 .3v3.5h-2.3M161.9 159.7l-.2 .2v1.3M161.9 159.7h.1M161.9 159.7v2.6l-.3 .3"/>
<path d="M162.1 159.6l-.2 .2M162.1 159.6h.1M162.3 158.9v2.2M162.9 151.1l-3.8 3.9M165.6 151.1l-6.5 6.5M168.3 151.1l-7.8 7.8M169.3 155.4l-3.5 3.5M169.4 151.1h-10.3v7.8h10.3M169.4 150.4v4.3h1l-2.1 .7h1.1v4.2M169.4 152.6l-6.2 6.3M169.4 157.9l-.9 1M170 154.7l-.2 .2"/>
<path d="M94.6 160.8h.1M94.6 160.5h.1M94.6 160.5v.3M94.7 160.9v-.2h.3v.2M94.7 160.4v.2M95 160.4v.2M95 160.4h-.3v.6h.3M95.1 160.2v.9M95.3 160.9l-.2 .2M95.3 161.1h.1M95.5 162.3l.3 .3M95.5 161.6h2.1"/>
<path d="M95.7 160.4h.3v.6h-.3M95.7 160.2l.1 .2v.5M95.7 161.2l.2 .2h1.5M95.8 160.3v.3h-.1M95.8 160.9h.1M95.8 160.6v.3h-.1M95.8 160.9l-.1 .2M95.8 162.6h1.6M95.9 160.3v.3h-.1M95.9 160.9h.1M95.9 160.6v.3h-.1M97.4 161.4l.2 .2"/>
<path d="M97.4 162.6l.2 .2M97.6 161.6h.1M97.6 162.8h.1M159.8 161.6h.1M159.8 162.8h.1M159.8 161.6h2.1M161.4 160.9l.3 .1M161.4 160.6v.3h.2M161.4 160.9h.1M161.4 160.3v.3h.2l.1 .3M161.5 161.4h-1.5l-.2 .2M161.6 162.6h-1.6l-.2 .2"/>
<path d="M161.6 160.4v.6M161.6 160.9h.1M161.6 160.3v.3h.1M161.6 161l.1 .1M161.7 160.4h-.3v.5M161.7 160.2l-.1 .2M161.7 161.2l-.2 .2M162.1 161.1h.1M162.1 160.9l.2 .2M162.3 160.2v.9M162.3 160.4h.4v.6h-.4M162.4 160.4v.2"/>
<path d="M162.6 160.7v.2M162.6 160.4v.2M162.7 160.7h-.3v.2M162.7 160.8h.1M162.7 160.5h.1M162.8 160.5v.3"/>
<circle cx="220.3" cy="52.3" r=".33"/>
<circle cx="220.3" cy="59.5" r=".33"/>
<circle cx="220.3" cy="51.3" r=".33"/>
<circle cx="220.3" cy="52.3" r=".2"/>
<circle cx="220.3" cy="59.5" r=".2"/>
<circle cx="220.3" cy="51.3" r=".2"/>
<circle cx="220.3" cy="59.5" r=".12"/>
<circle cx="220.3" cy="52.3" r=".12"/>
<circle cx="220.3" cy="51.3" r=".12"/>
<circle cx="220.3" cy="59.5" r=".14"/>
<circle cx="220.3" cy="51.3" r=".14"/>
<circle cx="220.3" cy="52.3" r=".14"/>
<circle cx="224" cy="54.9" r="2.06"/>
<circle cx="224" cy="54.9" r=".67"/>
<circle cx="169.7" cy="62.8" r=".12"/>
<circle cx="169.7" cy="62.2" r=".12"/>
<circle cx="169.7" cy="63.4" r=".12"/>
<circle cx="169.7" cy="63.4" r=".07"/>
<circle cx="169.7" cy="62.8" r=".07"/>
<circle cx="169.7" cy="62.2" r=".07"/>
<circle cx="170" cy="62.2" r=".07"/>
<circle cx="170" cy="62.9" r=".07"/>
<circle cx="170" cy="62.9" r=".05"/>
<circle cx="170" cy="62.2" r=".05"/>
<circle cx="170.4" cy="62.2" r=".12"/>
<circle cx="170.4" cy="63.4" r=".12"/>
<circle cx="170.4" cy="63.4" r=".07"/>
<circle cx="170.4" cy="62.8" r=".07"/>
<circle cx="170.4" cy="62.8" r=".14"/>
<circle cx="220.9" cy="62.1" r=".33"/>
<circle cx="220.9" cy="71.3" r=".33"/>
<circle cx="220.9" cy="71.3" r=".2"/>
<circle cx="220.9" cy="62.1" r=".2"/>
<circle cx="220.9" cy="71.3" r=".12"/>
<circle cx="220.9" cy="62.1" r=".14"/>
<circle cx="220.9" cy="62.1" r=".19"/>
<circle cx="167.7" cy="91" r=".29"/>
<circle cx="167.7" cy="91.7" r=".29"/>
<circle cx="167.7" cy="92.3" r=".29"/>
<circle cx="167.7" cy="91.7" r=".22"/>
<circle cx="167.7" cy="91" r=".22"/>
<circle cx="167.7" cy="92.3" r=".22"/>
<circle cx="169.7" cy="92" r=".07"/>
<circle cx="169.7" cy="91.1" r=".07"/>
<circle cx="171.2" cy="91.6" r=".1"/>
<circle cx="171.2" cy="91.6" r=".09"/>
<circle cx="171.5" cy="91.6" r=".1"/>
<circle cx="171.9" cy="91.6" r=".1"/>
<circle cx="220.9" cy="89.8" r=".33"/>
<circle cx="220.9" cy="80.5" r=".33"/>
<circle cx="220.9" cy="99" r=".33"/>
<circle cx="220.9" cy="80.5" r=".2"/>
<circle cx="220.9" cy="99" r=".2"/>
<circle cx="220.9" cy="89.8" r=".2"/>
<circle cx="220.9" cy="99" r=".12"/>
<circle cx="220.9" cy="89.8" r=".12"/>
<circle cx="220.9" cy="80.5" r=".12"/>
<circle cx="220.9" cy="108.3" r=".33"/>
<circle cx="220.9" cy="108.3" r=".2"/>
<circle cx="220.9" cy="108.3" r=".12"/>
<circle cx="97.8" cy="122.1" r=".2"/>
<circle cx="97.8" cy="122.1" r=".14"/>
<circle cx="97.8" cy="122.1" r=".1"/>
<circle cx="110.2" cy="122.1" r=".2"/>
<circle cx="110.2" cy="122.1" r=".14"/>
<circle cx="110.2" cy="122.1" r=".1"/>
<circle cx="122.6" cy="122.1" r=".2"/>
<circle cx="122.6" cy="122.1" r=".14"/>
<circle cx="122.6" cy="122.1" r=".1"/>
<circle cx="131.1" cy="122.1" r=".2"/>
<circle cx="131.1" cy="122.1" r=".14"/>
<circle cx="131.1" cy="122.1" r=".1"/>
<circle cx="143.5" cy="122.1" r=".2"/>
<circle cx="143.5" cy="122.1" r=".14"/>
<circle cx="143.5" cy="122.1" r=".1"/>
<circle cx="155.9" cy="122.1" r=".2"/>
<circle cx="155.9" cy="122.1" r=".14"/>
<circle cx="155.9" cy="122.1" r=".1"/>
<circle cx="223.7" cy="120.8" r=".12"/>
<circle cx="223.7" cy="120.8" r=".24"/>
</g>
<!-- layer: ANNOTATIONS -->
<g fill="none" stroke="#000" stroke-width=".25">
<path d="M28.5 15.7h5.4M29.1 15.7v4.9M31.1 13.2h3M34.1 12.4v2.1M37.7 12.4v6M37.7 13.2h3M28.5 29.6h5.9M29.1 23.6v6M130.1 36.5h-1.5l-5 .8M216.8 35.5h1.4M219.6 35v4.6M228.1 35v15"/>
<path d="M229.5 35.5h1.4M27.7 52.9h6.2M28.3 52.9v5.5M30.9 50.7h3M33.9 49.9v2M36.5 49.9v3.9M36.5 50.7h3M87.6 47.2h1.4M90.4 46.7v3.3M95.8 46.7v12.5M97.2 47.2h1.5M155.2 47.2h1.4"/>
<path d="M158 46.7v12.5M165.6 46.7v3.3M167 47.2h1.5M177.4 59.7h-1.5l-4.3 2.6M220.3 50h37.7M228.8 50.7h13.6M242 52.1v1.4M242 57.2v1.4M243.4 47.2h-1.4v1.4M257.6 51.4v31.9M27.7 67.2h6.2M28.3 61.8v5.4"/>
<path d="M167.4 78.2h-1.5l-3 5.4M173.5 69.1h-1.5l-10.1 4.7M220.3 62.6h27.9M228.8 60h13.6M242 64v1.4h-1.4M247.7 64v25.6M27.8 91.9h4.9M28.4 91.9v4.8M28.6 90.3h3M31.6 89.6v2M34.2 89.6v3.9M34.2 90.3h3"/>
<path d="M161.1 83.6h3.5M165.8 82.9v5.1M166.6 83.6h.8M168.9 99.3h1.4M168.9 96.1h1.4M172 83.6h.8M173.6 82.9v4.8M174 92.8h11.1M174.6 82.9v4.8M175.4 83.6h3.2M177.4 85.9h-1.5l-2.5 4.7M184.3 94v12.1"/>
<path d="M247.7 96.2v25.6M257.6 89.9v31.9M27.8 105.1h4.9M28.4 100.1v5M169.6 100.1v.8M184.3 110v12M123.8 139.7h11.1M150.4 124l4.8 4.6h1.5M210.9 139.4h12.7M227.2 124l4.8 4.6h1.4M236.7 123.2h11.5M250.5 123.2h7.5"/>
<path d="M84.1 158.9h7.8M84.6 156v1.5M98.3 159.6v9.7M159.1 159.6v9.7M207.7 142.9h19.7v8.3h-19.7zM207.7 146.1h19.7M207.7 148.6h19.7M217.8 146.1v5.1M84.1 162.8h10.5M84.6 164.2v1.4M94.8 165.9h1.4M97.6 163.5v2.9"/>
<path d="M99.7 165.9h1.4M99.7 168.8h19.7M122.9 177.8h12.6M138 168.8h19.7M156.3 166.4h1.4M159.8 163.5v3.3M161.2 166.4h1.4M162.3 161.8v7.5M163.7 168.8h1.4"/>
</g>
<g fill="#000" stroke="#000" stroke-width=".2">
<path d="M29.1 15.7l.2 1.2h-.3zM33 13l1.1 .2-1.1 .2zM37.7 13.2l1.1-.2v.4zM29 28.5h.3l-.2 1.1zM122.2 37.5l1.4-.5 .1 .5zM218.2 35.3l1.4 .2-1.4 .2zM228.1 35.5l1.4-.2v.4zM28.3 53l.2 1.1h-.4zM32.8 50.5l1.1 .2-1.1 .1zM36.5 50.7l1.1-.2v.3zM89 46.9l1.4 .3-1.4 .2zM95.8 47.2l1.4-.3v.5z"/>
<path d="M156.6 46.9l1.4 .3-1.4 .2zM165.6 47.2l1.4-.3v.5zM241.7 58.6h.5l-.2 1.4zM242 50.7l.2 1.4h-.5zM241.7 48.6h.5l-.2 1.4zM257.6 50l.2 1.4h-.5zM28.1 66.1h.4l-.2 1.1zM160.6 74.4l1.2-.8 .2 .4zM170.4 63.1l1.1-1 .2 .4zM242 62.6l.2 1.4h-.5zM247.7 62.6l.2 1.4h-.5zM28.4 91.9l.2 1.1h-.4z"/>
<path d="M30.5 90.1l1.1 .2-1.1 .2zM34.2 90.3l1.1-.2v.4zM159.9 83.6l1.2-.2v.4zM164.6 83.4l1.2 .2-1.2 .2zM165.8 83.6l.8-.1v.2zM169.5 95.3h.2l-.1 .8zM172.8 83.5l.8 .1-.8 .1zM173.2 90.5l.4 .2-.9 1.2zM174.6 83.6l.8-.1v.2zM184.3 92.8l.2 1.2h-.4zM28.2 103.9h.4l-.2 1.2zM169.6 99.3l.1 .8h-.2z"/>
<path d="M149.4 123.1l1.2 .8-.3 .3zM184.1 122h.4l-.2 1.2zM226.2 123.1l1.2 .8-.3 .3zM247.4 121.8h.5l-.2 1.4zM257.3 121.8h.5l-.2 1.4zM84.3 157.5h.5l-.2 1.4zM84.6 162.8l.2 1.4h-.5zM96.2 165.7l1.4 .2-1.4 .2zM98.3 165.9l1.4-.2v.4zM98.3 168.8l1.4-.2v.5zM157.7 166.1l1.4 .3-1.4 .2zM157.7 168.6l1.4 .2-1.4 .3z"/>
<path d="M159.8 166.4l1.4-.3v.5zM162.3 168.8l1.4-.2v.5z"/>
</g>
<!-- layer: SECTION CUTS -->
<g fill="none" stroke="#000" stroke-width=".25">
<path d="M127.4 54.4v1.6M127.4 57.6v7.9M136 47.6h-8.6v5.2M127.4 67.1v1.6M127.4 70.3v7.9M127.4 79.8v1.6M127.4 83v7.9M127.4 92.5v1.6M127.4 95.7v7.9M98.3 106.5h-9.9v8.6M99.9 106.5h1.6M103.1 106.5h7.9"/>
<path d="M112.6 106.5h1.6M115.8 106.5h7.9M125.3 106.5h1.6M127.4 105.2v1.6M127.4 108.4v7.9M127.4 117.9v1.6M128.5 106.5h7.9M138 106.5h1.6M141.2 106.5h7.9M150.7 106.5h1.6M153.9 106.5h10v8.6M127.4 121.1v5.1h8.6"/>
</g>
<path d="M136 47.2l2.7 .4-2.7 .5zM87.9 115.1h.9l-.4 2.7zM163.4 115.1h.9l-.4 2.7zM136 125.8l2.7 .4-2.7 .5z" fill="#000" stroke="#000" stroke-width=".2"/>
<!-- layer: ANNOTATIONS -->
<path d="M29.1 28.4h.1M29.4 29.6h.1M28.3 67.2h.1M33.7 92.4h.1M28.4 105.1h.1M28.4 103.9h.1" fill="none" stroke="#000" stroke-width=".2"/>
<!-- layer: DETAILS -->
<g fill="none" stroke="#000" stroke-width=".25">
<path d="M34.1 16.4a1.09 1.09 0 0 0 .8 .9 3.3 3.3 0 0 1 2.8 3.5 5.2 5.2 0 0 1-2.1 5.2l-1.3 .6-.2 .5 1.6 1.1 .4 .8v.7M34.2 16.4a.95 .95 0 0 1 .6-1.5 .95 .95 0 0 1 1.1 1.2l-.2 .6M34.2 29.1l.1 .5M34.2 29.6a.92 .92 0 0 0 .9 .9 .92 .92 0 0 0 1-.8M36.1 29.7h.1M34 53.5a1.11 1.11 0 0 0 .7 .9M34 53.5a.99 .99 0 0 1 .4-1.5 .99 .99 0 0 1 1.3 .6l-.2 1.2M34.7 54.4l1.2 .4M35.9 54.8a2.78 2.78 0 0 1 1.4 1.9M37.3 56.7l.3 1.4v1.4l-.5 2.1M34 66.6l.1 .5a.95 .95 0 0 0 .9 .9 .95 .95 0 0 0 1-.7M34.1 64.8l1.1 .6"/>
<path d="M35.1 65.4l.7 .8 .2 1M36 67.2v.1M37.1 61.6a4.6 4.6 0 0 1-3 2.4l-.2 .5 .2 .3M33.9 91.9v.3l-.4 .3M33.9 91.9a.93 .93 0 0 0-.6-1 .93 .93 0 0 0-1.1 .5l-.5 1a.94 .94 0 0 0 .6 1.4l1.6 .3 .3 .4M34.2 94.5v11.7l-.3 .2M32.1 105.8v.3l.5 .3M32.1 105.3v.6M32.6 106.4h1.3M32.6 104.7l-.4 .3-.1 .2M32.6 104.7l.2 .1M32.8 104.8l.2 .3"/>
</g>
<!-- layer: TITLE BLOCK -->
<g fill="none" stroke="#000" stroke-width=".25">
<path d="M3.2 3.3h272.6v209.4h-272.6zM60.3 3.3v160.7h-57.1M235 8.2h36v10.4h-36zM235 15.1h36M244.5 11.7h26.5M244.5 8.2v10.4M22.8 37.8h17.9M3.2 40.1h57.1M3.2 79.7h57.1M22.8 77.2h17.9M3.2 118.8h57.1M22.8 114.7h17.8"/>
<path d="M3.2 126.8h57.1M3.2 131h57.1M3.2 122.7h57.1M28.4 122.7v41.3M29.5 131.9h2.4v2.4h-2.4zM29.5 136.1h2.4v2.3h-2.4zM29.5 140h2.4v2.3h-2.4zM3.2 143.3h57.1M3.2 147.5h57.1M29.5 149h2.3v2.3h-2.3zM29.5 152.9h2.3v2.3h-2.3zM29.5 156.8h2.3v2.3h-2.3z"/>
<path d="M29.5 144.3h2.4v2.3h-2.4zM41.7 144.3h2.4v2.3h-2.4zM29.5 160.7h2.3v2.3h-2.3zM3.2 196.3h167.8M3.2 192.1h167.8v20.6M29.6 192.1v20.6M71.1 192.1v20.6M90.3 192.1v20.6M3.2 208.6h67.9M3.2 204.4h67.9M3.2 200.4h67.9M209.6 207h43.2"/>
<path d="M230.9 201.3v11.4M252.8 201.3v11.4M275.8 201.3h-66.2v11.4"/>
</g>
<!-- layer: 0 -->
<path d="M257.8 11.7v6.9" fill="none" stroke="#000" stroke-width=".25"/>
<text font-size="7.2" x="227.2" y="195.5">RAPIDSLAT</text>
<g font-size="2.4">
<text x="245.7" y="11.1">STANDARD MAX. VALUES</text>
<text x="236.6" y="12.7">MODEL</text>
<text x="238.1" y="17.8">611</text>
<text x="248.1" y="14.4">WIDTH</text>
<text x="250.5" y="17.8">30'</text>
<text x="260.7" y="14.4">HEIGHT</text>
<text x="263.8" y="17.8">20'</text>
<text x="22.8" y="37.3">C-187 SLAT DETAIL</text>
<text x="22.8" y="76.8">C-275 SLAT DETAIL</text>
<text x="22.8" y="114.3">F-265 SLAT DETAIL</text>
<text x="7.6" y="125.6">OPENING WIDTH</text>
<text x="26.1" y="121.4">OPTIONS</text>
<text x="7.6" y="129.8">OPENING HEIGHT</text>
<text x="7.9" y="133.9">SLAT OPTIONS</text>
<text x="32.9" y="134">C-187</text>
<text x="32.8" y="142">F-265</text>
<text x="32.9" y="138.1">C-275</text>
<text x="7.5" y="146.3">GUIDE OPTIONS</text>
<text x="32.9" y="146.3">E GUIDE</text>
<text x="45.2" y="146.3">Z GUIDE</text>
<text x="7.5" y="150.6">HOOD OPTIONS</text>
<text x="32.7" y="154.9">INTERIOR ROUND</text>
<text x="32.8" y="151.1">INTERIOR OCTOGON</text>
<text x="32.7" y="158.8">INTERIOR SQUARE</text>
<text x="32.7" y="162.7">EXTERIOR SLOPED</text>
<text x="8.4" y="195.2">COMPONENT</text>
<text x="42.9" y="195.1">MATERIAL</text>
<text x="73.7" y="195">OPERATION</text>
<text x="91.7" y="195.2">NOTES:</text>
<text x="11.4" y="203.2">CURTAIN</text>
<text x="13" y="199.2">HOOD</text>
<text x="36.9" y="199.1">24 GA. GALVANIZED STEEL</text>
<text x="45.2" y="203.3">ALUMINUM</text>
<text x="72.6" y="201.7">MOTOR RH 460V</text>
<text x="91.8" y="199.1">1. WINDLOAD 20 P.S.F</text>
<text x="210.4" y="203.6">DWG. NO.</text>
<text x="221.7" y="199.8">611 ADVANCED ROLLING STEEL SERVICE DOOR</text>
<text x="231.4" y="203.4">DATE:</text>
<text x="12.2" y="207.3">GUIDES</text>
<text x="43.3" y="207.2">STEEL ANGLES</text>
<text x="71.8" y="204.5">3-PHASE 60HZ VIA</text>
<text x="73" y="207.3">TRANSFORMER</text>
<text x="210.3" y="209.1">SHEET</text>
<text x="231.6" y="209">BY:</text>
<text x="9.8" y="211.5">BOTTOM BAR</text>
<text x="43.1" y="211.6">STEEL ANGLES</text>
<text x="71.9" y="210.2">(456-495V RANGE)</text>
</g>
<text font-size="2.2" x="260.1" y="192.7">®</text>
<g font-size="2.1">
<text x="25.7" y="13.9">17/32&quot;</text>
<text x="26.3" y="22.3">1 7/8&quot;</text>
<text x="26.7" y="51.4">7/8&quot;</text>
<text x="25.6" y="60.8">2 3/4&quot;</text>
<text x="24.5" y="91.1">5/8&quot;</text>
<text x="25.6" y="98.9">2 5/8&quot;</text>
</g>
<g font-size="2">
<text x="131.4" y="37">TRANSFORMER (14&quot; X 16&quot;)</text>
<text x="232.2" y="36.2">PROJECTION</text>
<text x="91.1" y="47.9">1'-0&quot;</text>
<text x="159.8" y="47.9">1'-6&quot;</text>
<text x="244.5" y="47.9">1 1/2&quot;</text>
<text x="139.6" y="48.4">B</text>
<text x="178.7" y="60.4">JUNCTION BOX</text>
<text x="174.7" y="69.8">HAND CHAIN</text>
<text x="237.5" y="66.1">6&quot;</text>
<text x="167.7" y="77.5">2'-0&quot;</text>
<text x="167.7" y="79.9">(REF)</text>
<text x="167.6" y="84.3">1'-4&quot;</text>
<text x="178.6" y="88.8">CONTROLLER (14&quot; X 16&quot;)</text>
<text x="178.7" y="86.4">THREE PHASE</text>
<text x="253.8" y="88.5">HEIGHT</text>
<text x="254.4" y="86.1">TOTAL</text>
<text x="243.1" y="92.4">OPENING</text>
<text x="243.9" y="94.8">HEIGHT</text>
<text x="164.7" y="102.8">6&quot; CLEARANCE</text>
<text x="168.6" y="105.2">REQUIRED</text>
<text x="182.3" y="107.3">5'-0&quot;</text>
<text x="181.4" y="109.7">(REF.)</text>
<text x="87.9" y="120.4">A</text>
<text x="163.3" y="120.4">A</text>
<text x="139.6" y="127">B</text>
<text x="158" y="129.1">WIRELESS MONITORED SAFETY EDGE</text>
<text x="158.6" y="131.5">(ALSO SERVES AS WEATHERSTRIPPING)</text>
<text x="234.7" y="129.3">FINISHED FLOOR</text>
<text x="123.8" y="139.2">ELEVATION</text>
<text x="210.9" y="139">SECTION B-B</text>
<text x="210.6" y="148.1">MIN.</text>
<text x="211.4" y="145.2">PROJECTION</text>
<text x="220" y="148.1">MAX.</text>
<text x="208.5" y="150.5">12&quot; X 14&quot;</text>
<text x="218.3" y="150.5">26&quot; X 28&quot;</text>
<text x="80.9" y="161.5">5 13/16&quot;</text>
<text x="102.3" y="166.6">1/2&quot;</text>
<text x="151.6" y="167">1/2&quot;</text>
<text x="120.7" y="169.5">OPENING WIDTH</text>
<text x="166.4" y="169.5">4 1/2&quot;</text>
<text x="122.9" y="177.4">SECTION A-A</text>
</g>
</svg>
